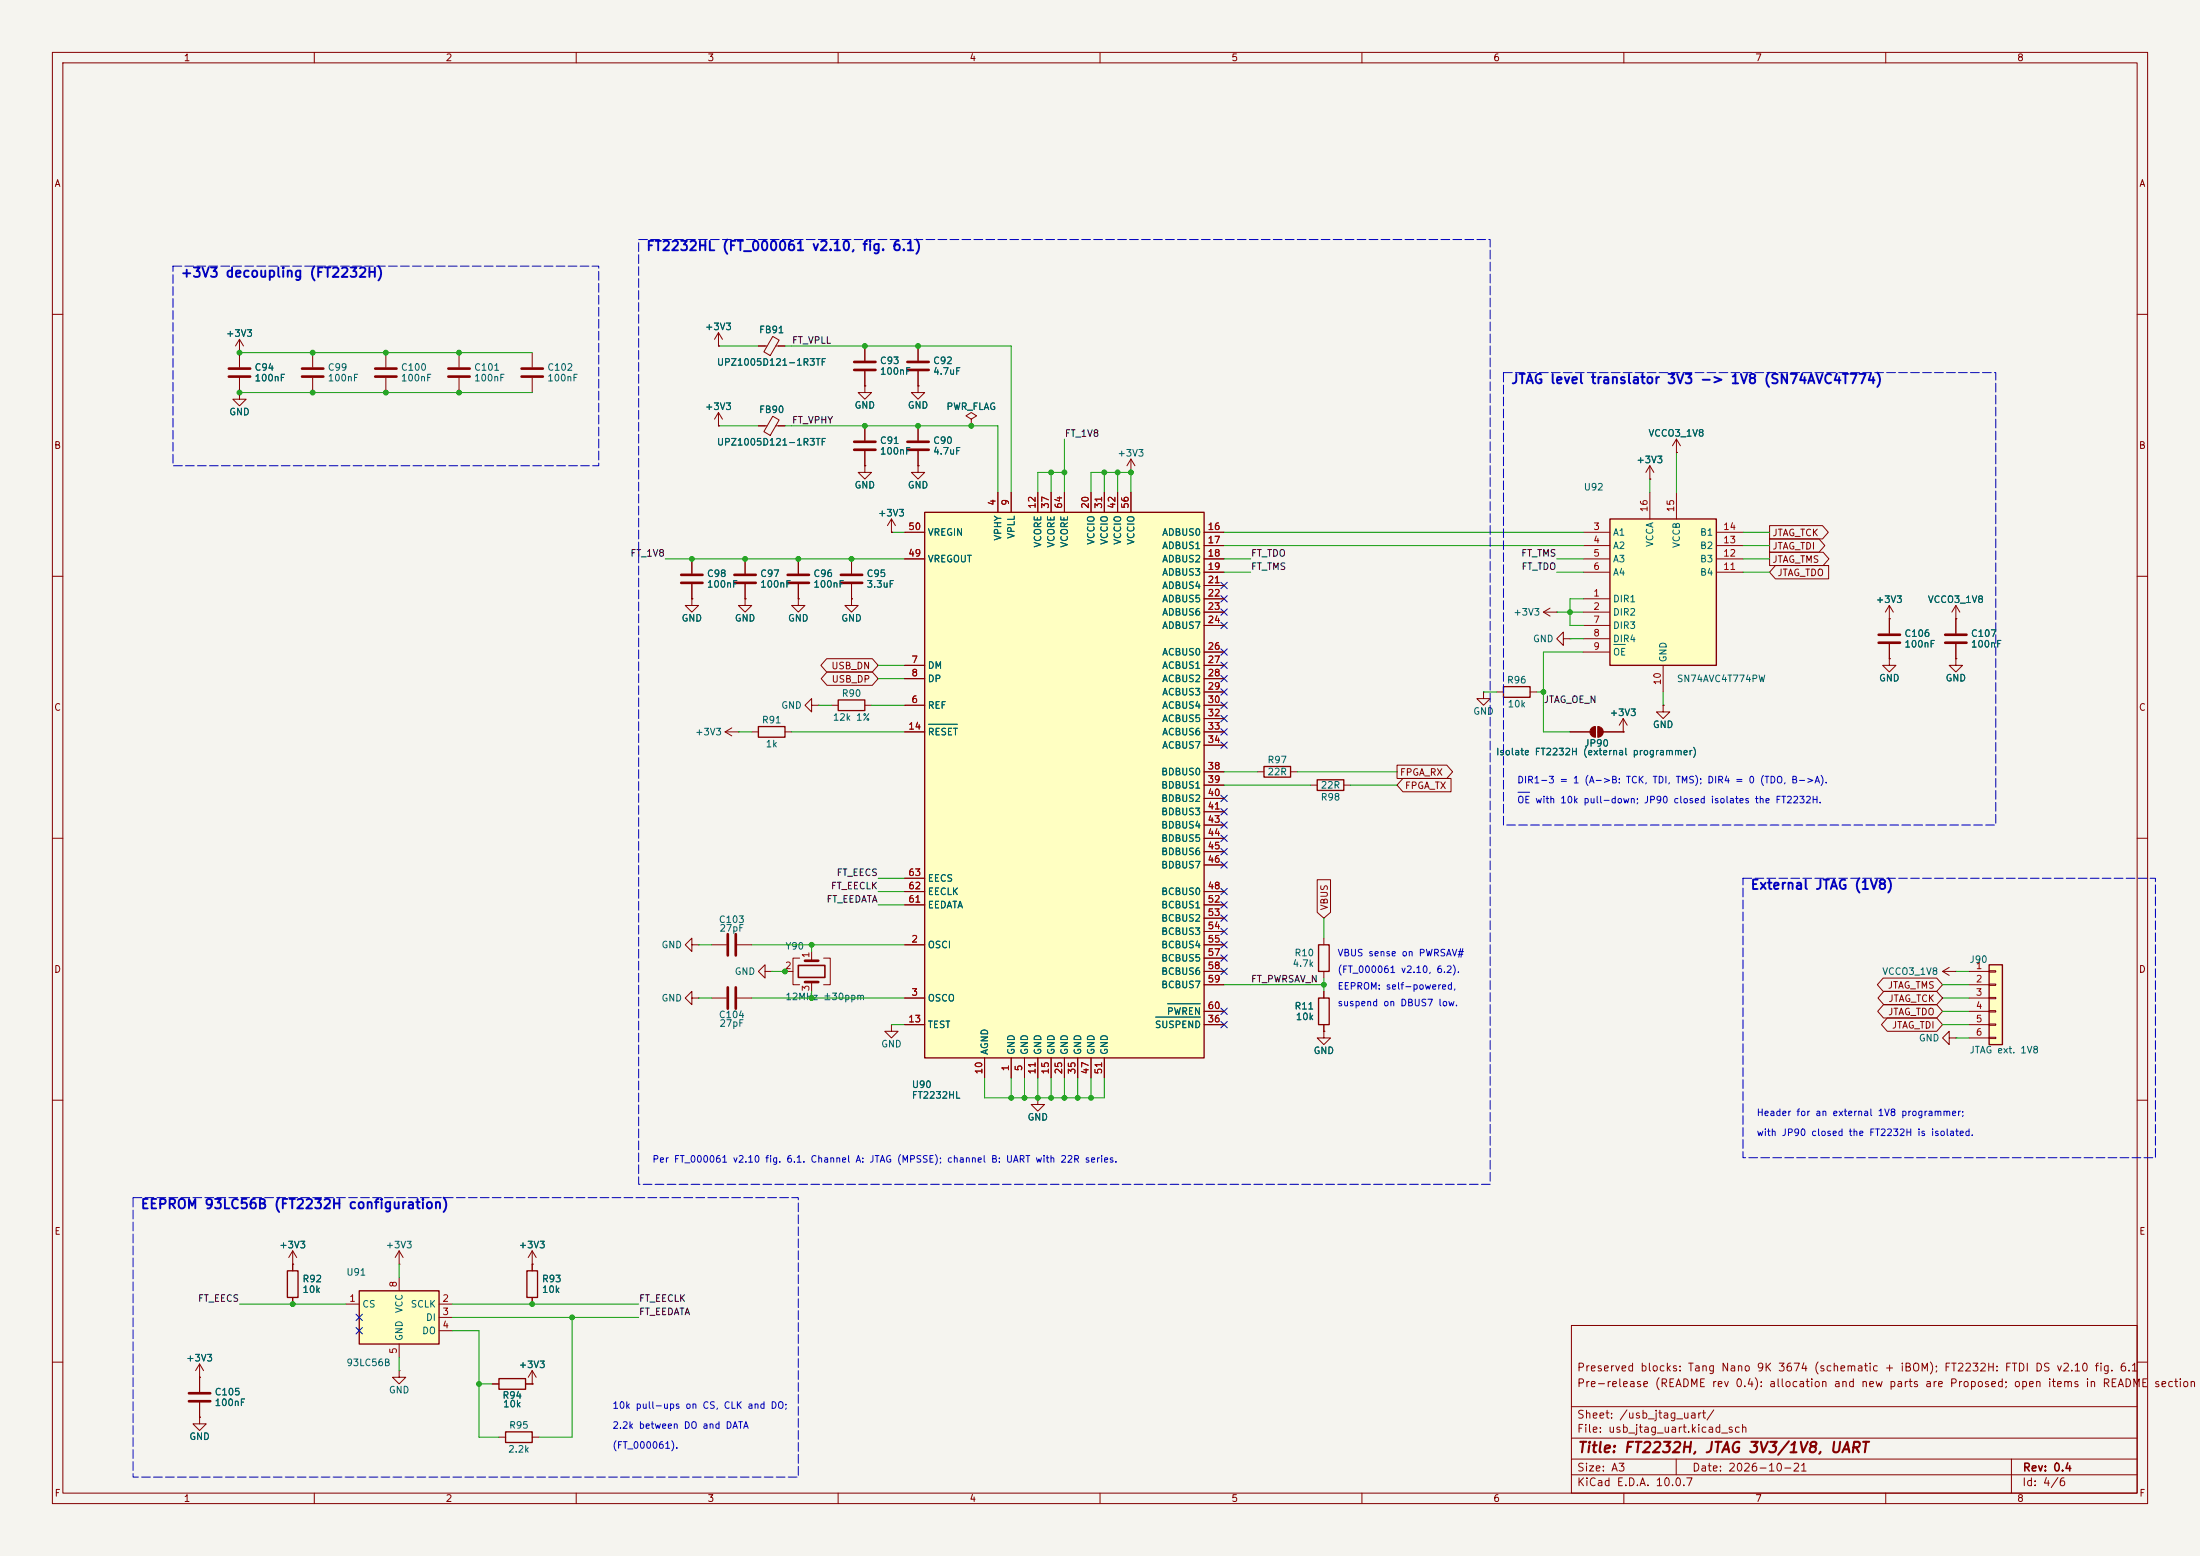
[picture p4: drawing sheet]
<svg xmlns="http://www.w3.org/2000/svg" width="420mm" height="297mm" viewBox="0 0 420 297" stroke-linecap="round" stroke-linejoin="round" font-family="sans-serif">
<path d="M0 0h420v297h-420z" fill="#f5f4ef" stroke="#f5f4ef" stroke-width=".19"/>
<g fill="none" stroke="#840000" stroke-width=".19">
<path d="M10 10h400v277h-400zM12 12h396v273h-396zM60 10v2M110 10v2M160 10v2M210 10v2M260 10v2M310 10v2M360 10v2M10 60h2M73.7 67.3v2.8M73.7 72.1v2.8"/>
<path d="M87.6 67.3v2.8M87.6 72.1v2.8M101.6 67.3v2.8M101.6 72.1v2.8M147.5 79.5l1.2 .7-1.7 2.9-1.2-.7zM165.1 73.7v1.2h1.3l-1.3 1.3-1.3-1.3h1.3M165.1 73.7h.1M165.1 66v2.8M165.1 70.9v2.8M408 60h2M144.8 81.3h1.6M148.1 81.3h1.8"/>
<path d="M165.1 81.3v2.8M165.1 86.1v2.8M175.3 88.9v1.3h1.2l-1.2 1.2-1.3-1.2h1.3M175.3 88.9h.1M175.3 81.3v2.8M175.3 86.1v2.8M10 110h2M132.1 114.3v1.3h1.2l-1.2 1.2-1.3-1.2h1.3M132.1 114.3h.1M132.1 106.7v2.8M132.1 111.5v2.8M142.2 114.3v1.3h1.3l-1.3 1.2-1.2-1.2h1.2"/>
<path d="M142.2 114.3h.1M142.2 106.7v2.8M142.2 111.5v2.8M152.4 114.3v1.3h1.3l-1.3 1.2-1.3-1.2h1.3M152.4 114.3h.1M152.4 106.7v2.8M152.4 111.5v2.8M162.6 114.3v1.3h1.2l-1.2 1.2-1.3-1.2h1.3M162.6 114.3h.1M162.6 106.7v2.8M162.6 111.5v2.8M408 110h2"/>
<path d="M154.9 134.6v-1.2l-1.2 1.2 1.2 1.3v-1.3h1.3M156.2 134.6h.1M158.7 134.6h1.3M165.1 134.6h1.3M285.7 132.1h1.3M292.1 132.1h1.3M10 160h2M408 160h2M252.7 179.1v1.2M252.7 196.9v1.2h1.3l-1.3 1.3-1.2-1.3h1.2M252.7 196.9h.1M252.7 185.4v1.3"/>
<path d="M252.7 189.2v1.3M252.7 195.6v1.3M10 210h2M198.1 209.6v1.2h1.3l-1.3 1.3-1.3-1.3h1.3M198.1 209.6h.1M408 210h2M55.9 238.8v3.8M55.9 238.8l-.8 1.2M55.9 238.8l.7 1.2M101.6 238.8v3.8M101.6 238.8l-.8 1.2M101.6 238.8l.8 1.2"/>
<path d="M55.9 241.3h.1M55.9 247.6v1.3M101.6 241.3h.1M101.6 247.6v1.3M300 253h108v32h-108zM10 260h2M38.1 262.9h.1M38.1 260.3v5.4M38.1 267.7v2.8M38.1 260.3l-.8 1.3M38.1 260.3l.8 1.3M76.2 261.6v1.3h1.3l-1.3 1.3-1.3-1.3h1.3"/>
<path d="M76.2 261.6h.1M94 264.2h1.2M95.2 274.3h1.3M100.3 264.2h1.3M101.6 264.2h.1M101.6 274.3h1.3M101.6 261.6v2.6M101.6 261.6l-.8 1.3M101.6 261.6l.8 1.3M300 278.5h108M300 274.5h108M300 268.5h108"/>
<path d="M320 278.5v3M384 278.5v6.5M408 260h2M60 285v2M110 285v2M160 285v2M210 285v2M260 285v2M300 281.5h108M310 285v2M360 285v2"/>
</g>
<g fill="none" stroke="#840000" stroke-width=".51">
<path d="M71.6 70.4h4.1M71.6 71.9h4.1M85.6 70.4h4.1M85.6 71.9h4.1M99.6 70.4h4M99.6 71.9h4M163.1 69.1h4M163.1 70.6h4M163.1 84.3h4M163.1 85.9h4M173.2 84.3h4.1M173.2 85.9h4.1"/>
<path d="M130 109.7h4.1M130 111.3h4.1M140.2 109.7h4.1M140.2 111.3h4.1M150.4 109.7h4M150.4 111.3h4M160.5 109.7h4.1M160.5 111.3h4.1M36.1 265.9h4M36.1 267.5h4"/>
</g>
<path d="M160 133.6h5.1v2h-5.1zM287 131.1h5.1v2h-5.1zM251.7 190.5h2v5.1h-2zM251.7 180.3h2v5.1h-2zM54.9 242.6h2v5h-2zM100.6 242.6h2v5h-2zM95.2 263.1h5.1v2.1h-5.1zM96.5 273.3h5.1v2h-5.1z" fill="none" stroke="#840000" stroke-width=".25"/>
<path d="M68.6 246.4h15.2v10.1h-15.2z" fill="#ffffc2"/>
<path d="M144.8 138.7h5.1v2h-5.1zM68.6 246.4h15.2v10.1h-15.2z" fill="none" stroke="#840000" stroke-width=".25"/>
<g fill="none" stroke="#840000" stroke-width=".19">
<path d="M137.2 66h.1M137.2 63.5l-.8 1.3M137.2 63.5l.7 1.3M137.2 63.5v2.5M137.2 78.7v2.6M137.2 78.7l-.8 1.3M137.2 78.7l.7 1.3M144.8 66h1.6M147.5 64.2l1.2 .7-1.7 3-1.2-.7zM148.1 66h1.8M175.3 73.7v1.2h1.2l-1.2 1.3-1.3-1.3h1.3M175.3 73.7h.1"/>
<path d="M175.3 66v2.8M175.3 70.9v2.8M137.2 81.3h.1M165.1 88.9v1.3h1.3l-1.3 1.2-1.3-1.2h1.3M165.1 88.9h.1M170.2 99.1l-.8 1.2M170.2 99.1l.7 1.2M170.2 99.1v2.5M185.4 80l1-.6-1-.7-1 .7 1 .6v1.3M185.4 81.3h.1M170.2 101.6h.1M360.7 118.1v2.8"/>
<path d="M373.4 118.1h.1M373.4 115.6l-.8 1.2M373.4 115.6l.7 1.2M373.4 115.6v5.3M143.5 139.7h1.3M149.9 139.7h1.2M317.5 134.6v1.3h1.3l-1.3 1.3-1.3-1.3h1.3M317.5 134.6h.1M360.7 125.7v1.3h1.2l-1.2 1.3-1.3-1.3h1.3M360.7 125.7h.1M360.7 122.9v2.8M373.4 125.7v1.3h1.2l-1.2 1.3-1.3-1.3h1.3"/>
<path d="M373.4 125.7h.1M373.4 122.9v2.8M132.1 190.5v-1.3l-1.3 1.3 1.3 1.3v-1.3h1.2M132.1 180.3v-1.2l-1.3 1.2 1.3 1.3v-1.3h1.2M133.3 190.5h.1M133.3 180.3h.1M170.2 195.6v1.3h1.2l-1.2 1.2-1.3-1.2h1.3M170.2 195.6h.1M370.8 185.4l1.3 .8M370.8 185.4h2.6M372.1 184.7l-1.3 .7M373.4 185.4h.1"/>
<path d="M76.2 238.8v2.5M76.2 238.8l-.8 1.2M76.2 238.8l.8 1.2M66 248.9h2.6M76.2 241.3h.1M76.2 243.8v2.6M76.2 256.5v2.6M83.8 248.9h2.6M83.8 251.5h2.6M83.8 254h2.6M38.1 270.5v1.3h1.3l-1.3 1.2-1.3-1.2h1.3M38.1 270.5h.1"/>
</g>
<path d="M173.2 69.1h4.1M173.2 70.6h4.1M358.6 121.2h4.1M358.6 122.7h4.1M371.3 121.2h4.1M371.3 122.7h4.1" fill="none" stroke="#840000" stroke-width=".51"/>
<path d="M379.7 184.2h2.6v15.2h-2.6z" fill="#ffffc2"/>
<path d="M251.5 148.8h5v2.1h-5zM379.7 184.2h2.6v15.2h-2.6z" fill="none" stroke="#840000" stroke-width=".25"/>
<g fill="none" stroke="#840000" stroke-width=".19">
<path d="M45.7 67.3h.1M45.7 74.9v1.3h1.3l-1.3 1.3-1.3-1.3h1.3M45.7 74.9h.1M45.7 64.8l-.7 1.2M45.7 64.8l.8 1.2M45.7 64.8v5.3M45.7 72.1v2.8M59.7 67.3v2.8M59.7 72.1v2.8M215.9 90.2h.1M215.9 87.6l-.8 1.3M215.9 87.6l.8 1.3"/>
<path d="M215.9 87.6v2.6M315 91.4h.1M315 88.9l-.8 1.3M315 88.9l.7 1.3M315 88.9v2.5M320 86.4h.1M320 83.8l-.7 1.3M320 83.8l.8 1.3M320 83.8v2.6M283.2 132.1v1.3h1.3l-1.3 1.2-1.3-1.2h1.3M283.2 132.1h.1M250.2 149.9h1.3"/>
<path d="M256.5 149.9h1.3M135.9 190.5h2.8M135.9 180.3h2.8M140.7 190.5h2.8M140.7 180.3h2.8M146 185.4v-1.2l-1.2 1.2 1.2 1.3v-1.3h1.3M147.3 185.4h.1M149.9 185.4h1.5M152.7 182.9h-1.3v5.1h1.3M154.9 181.6v1.8M154.9 187.5v1.7M157.2 182.9h1.3v5.1h-1.3"/>
<path d="M372.1 198.1v-1.2l-1.3 1.2 1.3 1.3v-1.3h1.3M373.4 198.1h.1M375.9 185.4h3.8M375.9 188h3.8M375.9 190.5h3.8M375.9 193h3.8M375.9 195.6h3.8M375.9 198.1h3.8M379.7 185.3h1.3v.2h-1.3zM379.7 187.8h1.3v.3h-1.3zM379.7 190.4h1.3v.2h-1.3zM379.7 192.9h1.3v.3h-1.3z"/>
<path d="M379.7 195.5h1.3v.2h-1.3zM379.7 198h1.3v.2h-1.3z"/>
</g>
<path d="M43.7 70.4h4.1M43.7 71.9h4.1M57.7 70.4h4M57.7 71.9h4M138.9 178.3v4.1M140.5 178.3v4.1M138.9 188.5v4M140.5 188.5v4M153.7 183.4h2.5M153.7 187.5h2.5" fill="none" stroke="#840000" stroke-width=".51"/>
<path d="M152.4 184.3h5.1v2.3h-5.1z" fill="none" stroke="#840000" stroke-width=".3"/>
<path d="M307.3 99.1h20.4v27.9h-20.4z" fill="#ffffc2"/>
<path d="M307.3 99.1h20.4v27.9h-20.4zM241.3 146.3h5.1v2h-5.1z" fill="none" stroke="#840000" stroke-width=".25"/>
<g fill="none" stroke="#840000" stroke-width=".19">
<path d="M315 94v5.1M320 94v5.1M302.3 114.3h5M302.3 116.8h5M302.3 101.6h5M302.3 104.1h5M302.3 106.7h5M302.3 109.2h5M302.3 119.4h5M327.7 101.6h5M327.7 104.1h5M327.7 106.7h5"/>
<path d="M327.7 109.2h5M360.7 118.1h.1M360.7 115.6l-.8 1.2M360.7 115.6l.7 1.2M360.7 115.6v2.5M138.4 139.7l1.3 .8M138.4 139.7h2.6M139.7 138.9l-1.3 .8M141 139.7h.1M302.3 121.9h5M302.3 124.5h5M317.5 127v5.1"/>
<path d="M240 147.3h1.3M246.4 147.3h1.2"/>
</g>
<path d="M308.1 123h2.2" fill="none" stroke="#006464" stroke-width=".19"/>
<path d="M176.5 97.8h53.4v104.1h-53.4z" fill="#ffffc2"/>
<path d="M176.5 97.8h53.4v104.1h-53.4z" fill="none" stroke="#840000" stroke-width=".25"/>
<g fill="none" stroke="#840000" stroke-width=".19">
<path d="M45.7 67.3h.1M45.7 74.9h.1M45.7 67.3v2.8M45.7 72.1v2.8M137.2 66h.1M144.8 66h1.2M148.6 66h1.3M165.1 73.7h.1M165.1 66v2.8M165.1 70.9v2.8M175.3 73.7h.1M175.3 66v2.8"/>
<path d="M175.3 70.9v2.8M137.2 81.3h.1M144.8 81.3h1.2M148.6 81.3h1.3M165.1 88.9h.1M165.1 81.3v2.8M165.1 86.1v2.8M175.3 88.9h.1M175.3 81.3v2.8M175.3 86.1v2.8M185.4 81.3h.1M190.5 94v3.8"/>
<path d="M193 94v3.8M198.1 94v3.8M200.7 94v3.8M203.2 94v3.8M208.3 94v3.8M210.8 94v3.8M213.4 94v3.8M215.9 94v3.8M315 91.4h.1M320 86.4h.1M132.1 114.3h.1M132.1 106.7v2.8"/>
<path d="M132.1 111.5v2.8M142.2 114.3h.1M142.2 106.7v2.8M142.2 111.5v2.8M152.4 114.3h.1M152.4 106.7v2.8M152.4 111.5v2.8M162.6 114.3h.1M162.6 106.7v2.8M162.6 111.5v2.8M170.2 101.6h.1M172.7 101.6h3.8"/>
<path d="M172.7 106.7h3.8M229.9 101.6h3.8M229.9 104.1h3.8M229.9 106.7h3.8M229.9 109.2h3.8M229.9 111.8h3.8M229.9 114.3h3.8M229.9 116.8h3.8M229.9 119.4h3.8M294.6 116.8h2.6M294.6 116.8l1.3 .8M295.9 116.1l-1.3 .7"/>
<path d="M297.2 116.8h.1M337.8 100.3h10.1l1.1 1.3-1.1 1.3h-10.1zM337.8 102.9h9.5l1.1 1.2-1.1 1.3h-9.5zM337.8 105.4h10.2l1.2 1.3-1.2 1.3h-10.2zM338.9 107.9h10.2v2.6h-10.2l-1.1-1.3zM360.7 118.1h.1M360.7 118.1v2.8M373.4 118.1h.1M373.4 118.1v2.8M157.8 125.7h8.7l1.1 1.3-1.1 1.3h-8.7l-1.1-1.3zM157.9 128.3h8.6l1.1 1.2-1.1 1.3h-8.6l-1.1-1.3zM172.7 134.6h3.8"/>
<path d="M172.7 127h3.8M172.7 129.5h3.8M172.7 139.7h3.8M229.9 134.6h3.8M229.9 127h3.8M229.9 129.5h3.8M229.9 139.7h3.8M229.9 124.5h3.8M229.9 132.1h3.8M229.9 137.2h3.8M298.4 121.9v-1.2l-1.2 1.2 1.2 1.3v-1.3h1.3M299.7 121.9h.1"/>
<path d="M299.7 139.7h3.8M304.5 138.7v2M305.1 138.7v2M306.1 139.7h3.8M309.9 139.7h.1M309.9 137.2l-.8 1.2M309.9 137.2l.7 1.2M309.9 137.2v2.5M317.5 134.6h.1M360.7 125.7h.1M360.7 122.9v2.8M373.4 125.7h.1"/>
<path d="M373.4 122.9v2.8M229.9 142.2h3.8M229.9 147.3h3.8M229.9 149.9h3.8M229.9 152.4h3.8M229.9 154.9h3.8M229.9 157.5h3.8M266.7 146h9.5l1.1 1.3-1.1 1.3h-9.5zM267.8 148.6h9.2v2.5h-9.2l-1.1-1.2zM172.7 170.2h3.8M172.7 172.7h3.8M172.7 167.6h3.8"/>
<path d="M229.9 160h3.8M229.9 162.6h3.8M229.9 165.1h3.8M229.9 170.2h3.8M229.9 172.7h3.8M229.9 175.3h3.8M229.9 177.8h3.8M251.5 167.9h2.5v6.2l-1.3 1.2-1.2-1.2zM172.7 180.3h3.8M172.7 190.5h3.8M172.7 195.6h3.8M229.9 180.3h3.8"/>
<path d="M229.9 195.6h3.8M229.9 182.9h3.8M229.9 185.4h3.8M229.9 188h3.8M229.9 193h3.8M252.7 196.9h.1M252.7 189.2v1.3M252.7 195.6v1.3M359.5 186.7h10.2l1.1 1.3-1.1 1.2h-10.2l-1.1-1.2zM359.6 191.8h10.1l1.1 1.2-1.1 1.3h-10.1l-1.1-1.3zM359.6 189.2h10.1l1.1 1.3-1.1 1.3h-10.1l-1.1-1.3zM360.3 194.3h9.4l1.1 1.3-1.1 1.3h-9.4l-1.1-1.3z"/>
<path d="M188 201.9v3.8M193 201.9v3.8M195.6 201.9v3.8M198.1 209.6h.1M198.1 201.9v3.8M200.7 201.9v3.8M203.2 201.9v3.8M205.7 201.9v3.8M208.3 201.9v3.8M210.8 201.9v3.8M55.9 241.3h.1M55.9 241.3v1.3"/>
<path d="M55.9 247.6v1.3M101.6 241.3h.1M101.6 241.3v1.3M101.6 247.6v1.3M38.1 270.5h.1M38.1 262.9h.1M38.1 262.9v2.8M38.1 267.7v2.8M94 264.2h1.2M100.3 264.2h1.3M101.6 264.2h.1"/>
</g>
<path d="M177.3 138.3h5.5M220.6 194.1h8.5M222.9 191.6h6.2" fill="none" stroke="#006464" stroke-width=".19"/>
<g fill="#840000" stroke="#840000" stroke-width=".19">
<path d="M303.8 139l.7-.3v2a1.02 1.02 0 0 1-.9-.6 1.02 1.02 0 0 1 .2-1.1z"/>
<path d="M305.1 138.7a1.02 1.02 0 0 1 1 1 1.02 1.02 0 0 1-1 1z"/>
</g>
<g fill="none" stroke="#009600" stroke-width=".19">
<path d="M45.7 74.9h55.9M45.7 67.3h55.9M137.2 66h7.6M149.9 66h43.1v28M137.2 81.3h7.6M149.9 81.3h40.6v12.7M200.7 90.2v3.8M203.2 83.8v10.2M203.2 90.2h-5.1v3.8M208.3 94v-3.8h7.6v3.8M210.8 90.2v3.8M213.4 90.2v3.8"/>
<path d="M315 91.4v2.6M320 86.4v7.6M127 106.7h45.7M170.2 101.6h2.5M233.7 109.2h5.1M233.7 104.1h68.6M233.7 106.7h5.1M233.7 101.6h68.6M297.2 109.2h5.1M297.2 106.7h5.1M297.2 116.8h5.1M302.3 114.3h-2.6v5.1h2.6"/>
<path d="M332.7 109.2h5.1M332.7 104.1h5.1M332.7 106.7h5.1M332.7 101.6h5.1M141 139.7h2.5M151.1 139.7h21.6M156.2 134.6h2.5M166.4 134.6h6.3M167.6 127h5.1M167.6 129.5h5.1M283.2 132.1h2.5M293.4 132.1h1.2"/>
<path d="M299.7 121.9h2.6M302.3 124.5h-7.7v15.2h5.1M317.5 132.1v2.5M233.7 149.9h16.5M233.7 147.3h6.3M247.6 147.3h19.1M257.8 149.9h8.9M167.6 167.6h5.1M167.6 170.2h5.1M167.6 172.7h5.1M252.7 175.3v3.8M133.3 190.5h2.6"/>
<path d="M133.3 180.3h2.6M143.5 190.5h29.2M143.5 180.3h29.2M147.3 185.4h2.6M154.9 180.3v1.3M154.9 189.2v1.3M170.2 195.6h2.5M233.7 188h19M252.7 186.7v2.5M370.8 193h5.1M370.8 195.6h5.1M370.8 188h5.1"/>
<path d="M370.8 190.5h5.1M373.4 198.1h2.5M373.4 185.4h2.5M188 205.7v3.9h22.8v-3.9M193 205.7v3.9M195.6 205.7v3.9M198.1 205.7v3.9M200.7 205.7v3.9M203.2 205.7v3.9M205.7 205.7v3.9M208.3 205.7v3.9M45.7 248.9h20.3"/>
<path d="M76.2 241.3v2.5M76.2 259.1v2.5M86.4 254h5v20.3h3.8M86.4 251.5h35.5M86.4 248.9h35.5M109.2 251.5v22.8h-6.3M91.4 264.2h2.6"/>
</g>
<g fill="none" stroke="#000084" stroke-width=".19">
<path d="M233.1 111.2l1.2 1.2M233.1 113.7l1.2 1.2M233.1 116.2l1.2 1.2M233.1 118.8l1.2 1.2M234.3 111.2l-1.2 1.2M234.3 113.7l-1.2 1.2M234.3 116.2l-1.2 1.2M234.3 118.8l-1.2 1.2M233.1 139.1l1.2 1.2M233.1 123.9l1.2 1.2M233.1 136.6l1.2 1.2M233.1 126.4l1.2 1.2"/>
<path d="M233.1 128.9l1.2 1.2M233.1 134l1.2 1.2M233.1 131.5l1.2 1.2M234.3 139.1l-1.2 1.2M234.3 123.9l-1.2 1.2M234.3 136.6l-1.2 1.2M234.3 126.4l-1.2 1.2M234.3 128.9l-1.2 1.2M234.3 134l-1.2 1.2M234.3 131.5l-1.2 1.2M233.1 159.4l1.2 1.2M233.1 156.9l1.2 1.2"/>
<path d="M233.1 154.3l1.2 1.2M233.1 151.8l1.2 1.2M233.1 141.6l1.2 1.2M234.3 159.4l-1.2 1.2M234.3 156.9l-1.2 1.2M234.3 154.3l-1.2 1.2M234.3 151.8l-1.2 1.2M234.3 141.6l-1.2 1.2M233.1 164.5l1.2 1.2M233.1 174.7l1.2 1.2M233.1 177.2l1.2 1.2M233.1 179.7l1.2 1.2"/>
<path d="M233.1 172.1l1.2 1.2M233.1 169.6l1.2 1.2M233.1 162l1.2 1.2M234.3 164.5l-1.2 1.2M234.3 174.7l-1.2 1.2M234.3 177.2l-1.2 1.2M234.3 179.7l-1.2 1.2M234.3 172.1l-1.2 1.2M234.3 169.6l-1.2 1.2M234.3 162l-1.2 1.2M233.1 195l1.2 1.2M233.1 192.4l1.2 1.2"/>
<path d="M233.1 184.8l1.2 1.2M233.1 182.3l1.2 1.2M234.3 195l-1.2 1.2M234.3 192.4l-1.2 1.2M234.3 184.8l-1.2 1.2M234.3 182.3l-1.2 1.2M68 250.9l1.2 1.2M68 253.4l1.2 1.2M69.2 250.9l-1.2 1.2M69.2 253.4l-1.2 1.2"/>
</g>
<path d="M289.8 151.2h2.2" fill="none" stroke="#0000c2" stroke-width=".19"/>
<path d="M33 50.8h81.3v38.1h-81.3zM121.9 45.7h162.6v180.4h-162.6zM287 71.1h94v86.4h-94zM332.7 167.6h78.8v53.4h-78.8zM25.4 228.6h127v53.3h-127z" fill="none" stroke="#0000c2" stroke-width=".19" stroke-dasharray="1.7 .6"/>
<g fill="#009600" stroke="#009600" stroke-width=".19">
<circle cx="154.9" cy="180.3" r=".46"/>
<circle cx="154.9" cy="190.5" r=".46"/>
<circle cx="193" cy="209.6" r=".46"/>
<circle cx="149.9" cy="185.4" r=".46"/>
<circle cx="215.9" cy="90.2" r=".46"/>
<circle cx="203.2" cy="90.2" r=".46"/>
<circle cx="210.8" cy="90.2" r=".46"/>
<circle cx="213.4" cy="90.2" r=".46"/>
<circle cx="200.7" cy="90.2" r=".46"/>
<circle cx="152.4" cy="106.7" r=".46"/>
<circle cx="132.1" cy="106.7" r=".46"/>
<circle cx="142.2" cy="106.7" r=".46"/>
<circle cx="162.6" cy="106.7" r=".46"/>
<circle cx="175.3" cy="66" r=".46"/>
<circle cx="165.1" cy="66" r=".46"/>
<circle cx="185.4" cy="81.3" r=".46"/>
<circle cx="165.1" cy="81.3" r=".46"/>
<circle cx="175.3" cy="81.3" r=".46"/>
<circle cx="55.9" cy="248.9" r=".46"/>
<circle cx="59.7" cy="67.3" r=".46"/>
<circle cx="73.7" cy="67.3" r=".46"/>
<circle cx="87.6" cy="67.3" r=".46"/>
<circle cx="87.6" cy="74.9" r=".46"/>
<circle cx="45.7" cy="74.9" r=".46"/>
<circle cx="59.7" cy="74.9" r=".46"/>
<circle cx="73.7" cy="74.9" r=".46"/>
<circle cx="45.7" cy="67.3" r=".46"/>
<circle cx="101.6" cy="248.9" r=".46"/>
<circle cx="109.2" cy="251.5" r=".46"/>
<circle cx="91.4" cy="264.2" r=".46"/>
<circle cx="299.7" cy="116.8" r=".46"/>
<circle cx="200.7" cy="209.6" r=".46"/>
<circle cx="203.2" cy="209.6" r=".46"/>
<circle cx="208.3" cy="209.6" r=".46"/>
<circle cx="195.6" cy="209.6" r=".46"/>
<circle cx="198.1" cy="209.6" r=".46"/>
<circle cx="205.7" cy="209.6" r=".46"/>
<circle cx="252.7" cy="188" r=".46"/>
<circle cx="294.6" cy="132.1" r=".46"/>
</g>
<text font-size="2" fill="#840000" x="301" y="277.8">Title: FT2232H, JTAG 3V3/1V8, UART</text>
<g font-size="1.8" fill="#0000c2">
<text x="34.3" y="53.4">+3V3 decoupling (FT2232H)</text>
<text x="123.2" y="48.3">FT2232HL (FT_000061 v2.10, fig. 6.1)</text>
<text x="288.3" y="73.7">JTAG level translator 3V3 -&gt; 1V8 (SN74AVC4T774)</text>
<text x="334.1" y="170.2">External JTAG (1V8)</text>
<text x="26.7" y="231.2">EEPROM 93LC56B (FT2232H configuration)</text>
</g>
<g font-size="1.5" fill="#840000">
<text x="300.9" y="262.1">Preserved blocks: Tang Nano 9K 3674 (schematic + iBOM); FT2232H: FTDI DS v2.10 fig. 6.1</text>
<text x="300.9" y="265.1">Pre-release (README rev 0.4): allocation and new parts are Proposed; open items in README</text>
<text x="411.1" y="265.1">section</text>
<text x="300.9" y="273.8">File: usb_jtag_uart.kicad_sch</text>
<text x="300.9" y="271.1">Sheet: /usb_jtag_uart/</text>
<text x="300.9" y="281.2">Size: A3</text>
<text x="322.9" y="281.2">Date: 2026-10-21</text>
<text x="386" y="281.2">Rev: 0.4</text>
<text x="300.9" y="284">KiCad E.D.A. 10.0.7</text>
<text x="385.9" y="284">Id: 4/6</text>
</g>
<g font-size="1.3" fill="#840000">
<text x="35" y="12">1</text>
<text x="85" y="12">2</text>
<text x="135" y="12">3</text>
<text x="185" y="12">4</text>
<text x="235" y="12">5</text>
<text x="285" y="12">6</text>
<text x="335" y="12">7</text>
<text x="385" y="12">8</text>
<text x="10.3" y="36">A</text>
<text x="408.3" y="36">A</text>
<text x="10.2" y="86">B</text>
<text x="408.2" y="86">B</text>
<text x="338.3" y="102.7">JTAG_TCK</text>
<text x="338.3" y="105.2">JTAG_TDI</text>
<text x="338.3" y="107.7">JTAG_TMS</text>
<text x="339.2" y="110.3">JTAG_TDO</text>
<text x="158.6" y="128.1">USB_DN</text>
<text x="158.7" y="130.6">USB_DP</text>
<text x="10.2" y="136">C</text>
<text x="408.2" y="136">C</text>
<text x="267.1" y="148.4">FPGA_RX</text>
<text x="268.1" y="150.9">FPGA_TX</text>
<text x="253.8" y="173.9" transform="rotate(-90 253.8 173.9)">VBUS</text>
<text x="10.2" y="186">D</text>
<text x="408.2" y="186">D</text>
<text x="360.3" y="189">JTAG_TMS</text>
<text x="360.4" y="191.6">JTAG_TCK</text>
<text x="360.4" y="194.1">JTAG_TDO</text>
<text x="361.1" y="196.6">JTAG_TDI</text>
<text x="10.3" y="236">E</text>
<text x="408.3" y="236">E</text>
<text x="10.3" y="286">F</text>
<text x="35" y="287">1</text>
<text x="85" y="287">2</text>
<text x="135" y="287">3</text>
<text x="185" y="287">4</text>
<text x="235" y="287">5</text>
<text x="285" y="287">6</text>
<text x="335" y="287">7</text>
<text x="385" y="287">8</text>
<text x="408.3" y="286">F</text>
</g>
<g font-size="1.3" fill="#006464">
<text x="43.1" y="64.6">+3V3</text>
<text x="134.5" y="63.3">+3V3</text>
<text x="144.8" y="63.9">FB91</text>
<text x="48.5" y="71.1">C94</text>
<text x="62.5" y="71.1">C99</text>
<text x="76.4" y="71.1">C100</text>
<text x="90.4" y="71.1">C101</text>
<text x="104.4" y="71.1">C102</text>
<text x="136.8" y="70.1">UPZ1005D121-1R3TF</text>
<text x="167.9" y="69.8">C93</text>
<text x="167.9" y="71.8">100nF</text>
<text x="178" y="69.8">C92</text>
<text x="178" y="71.8">4.7uF</text>
<text x="48.5" y="73.1">100nF</text>
<text x="62.5" y="73.1">100nF</text>
<text x="76.4" y="73.1">100nF</text>
<text x="90.4" y="73.1">100nF</text>
<text x="104.4" y="73.1">100nF</text>
<text x="43.7" y="79.6">GND</text>
<text x="134.5" y="78.6">+3V3</text>
<text x="144.8" y="79.1">FB90</text>
<text x="163" y="78.3">GND</text>
<text x="173.2" y="78.3">GND</text>
<text x="180.6" y="78.6">PWR_FLAG</text>
<text x="314.6" y="83.6">VCCO3_1V8</text>
<text x="136.8" y="85.3">UPZ1005D121-1R3TF</text>
<text x="167.9" y="85">C91</text>
<text x="167.9" y="87.1">100nF</text>
<text x="178" y="85">C90</text>
<text x="178" y="87.1">4.7uF</text>
<text x="213.2" y="87.5">+3V3</text>
<text x="312.3" y="88.7">+3V3</text>
<text x="163" y="93.5">GND</text>
<text x="173.2" y="93.5">GND</text>
<text x="302.2" y="93.9">U92</text>
<text x="167.5" y="98.9">+3V3</text>
<text x="177" y="107.6">VREGOUT</text>
<text x="177" y="102.6">VREGIN</text>
<text x="191.5" y="103.3" transform="rotate(-90 191.5 103.3)">VPHY</text>
<text x="194" y="102.9" transform="rotate(-90 194 102.9)">VPLL</text>
<text x="199.1" y="104.6" transform="rotate(-90 199.1 104.6)">VCORE</text>
<text x="201.6" y="104.6" transform="rotate(-90 201.6 104.6)">VCORE</text>
<text x="204.2" y="104.6" transform="rotate(-90 204.2 104.6)">VCORE</text>
<text x="209.2" y="104.1" transform="rotate(-90 209.2 104.1)">VCCIO</text>
<text x="211.8" y="104.1" transform="rotate(-90 211.8 104.1)">VCCIO</text>
<text x="214.3" y="104.1" transform="rotate(-90 214.3 104.1)">VCCIO</text>
<text x="216.9" y="104.1" transform="rotate(-90 216.9 104.1)">VCCIO</text>
<text x="221.8" y="102.6">ADBUS0</text>
<text x="221.8" y="105.1">ADBUS1</text>
<text x="221.8" y="107.6">ADBUS2</text>
<text x="307.8" y="102.6">A1</text>
<text x="307.8" y="105.1">A2</text>
<text x="307.8" y="107.6">A3</text>
<text x="315.9" y="104.5" transform="rotate(-90 315.9 104.5)">VCCA</text>
<text x="321" y="104.7" transform="rotate(-90 321 104.7)">VCCB</text>
<text x="324.4" y="107.6">B3</text>
<text x="324.4" y="105.1">B2</text>
<text x="324.4" y="102.6">B1</text>
<text x="134.9" y="110.4">C98</text>
<text x="134.9" y="112.5">100nF</text>
<text x="145" y="110.4">C97</text>
<text x="145" y="112.5">100nF</text>
<text x="155.2" y="110.4">C96</text>
<text x="155.2" y="112.5">100nF</text>
<text x="165.3" y="110.4">C95</text>
<text x="165.3" y="112.5">3.3uF</text>
<text x="221.8" y="110.2">ADBUS3</text>
<text x="221.8" y="112.7">ADBUS4</text>
<text x="307.8" y="110.2">A4</text>
<text x="324.4" y="110.2">B4</text>
<text x="130" y="118.9">GND</text>
<text x="140.2" y="118.9">GND</text>
<text x="150.3" y="118.9">GND</text>
<text x="160.5" y="118.9">GND</text>
<text x="221.8" y="115.3">ADBUS5</text>
<text x="221.8" y="117.8">ADBUS6</text>
<text x="288.8" y="117.8">+3V3</text>
<text x="307.8" y="115.3">DIR1</text>
<text x="307.8" y="117.8">DIR2</text>
<text x="358" y="115.4">+3V3</text>
<text x="367.9" y="115.4">VCCO3_1V8</text>
<text x="221.8" y="120.3">ADBUS7</text>
<text x="221.8" y="125.4">ACBUS0</text>
<text x="292.6" y="122.9">GND</text>
<text x="307.8" y="120.3">DIR3</text>
<text x="307.8" y="122.9">DIR4</text>
<text x="307.8" y="125.4">OE</text>
<text x="363.5" y="121.9">C106</text>
<text x="363.5" y="123.9">100nF</text>
<text x="376.2" y="121.9">C107</text>
<text x="376.2" y="123.9">100nF</text>
<text x="177" y="128">DM</text>
<text x="177" y="130.5">DP</text>
<text x="221.8" y="128">ACBUS1</text>
<text x="221.8" y="130.5">ACBUS2</text>
<text x="287.6" y="130.8">R96</text>
<text x="318.5" y="126.5" transform="rotate(-90 318.5 126.5)">GND</text>
<text x="320" y="130.5">SN74AVC4T774PW</text>
<text x="358.6" y="130.4">GND</text>
<text x="371.3" y="130.4">GND</text>
<text x="149" y="135.6">GND</text>
<text x="158.9" y="137.9">12k 1%</text>
<text x="160.6" y="133.3">R90</text>
<text x="177" y="135.6">REF</text>
<text x="221.8" y="133">ACBUS3</text>
<text x="221.8" y="135.6">ACBUS4</text>
<text x="281.1" y="136.7">GND</text>
<text x="287.7" y="135.3">10k</text>
<text x="307.2" y="137">+3V3</text>
<text x="132.6" y="140.7">+3V3</text>
<text x="145.3" y="138.4">R91</text>
<text x="146.1" y="142.9">1k</text>
<text x="177" y="140.7">RESET</text>
<text x="221.8" y="138.1">ACBUS5</text>
<text x="221.8" y="140.7">ACBUS6</text>
<text x="221.8" y="143.2">ACBUS7</text>
<text x="302.3" y="142.8">JP90</text>
<text x="315.4" y="139.3">GND</text>
<text x="221.6" y="148.3">BDBUS0</text>
<text x="241.9" y="146">R97</text>
<text x="241.9" y="148.3">22R</text>
<text x="285.5" y="144.5">Isolate FT2232H (external programmer)</text>
<text x="221.6" y="150.8">BDBUS1</text>
<text x="221.6" y="153.4">BDBUS2</text>
<text x="221.6" y="155.9">BDBUS3</text>
<text x="252" y="153.1">R98</text>
<text x="252" y="150.8">22R</text>
<text x="221.6" y="158.4">BDBUS4</text>
<text x="221.6" y="161">BDBUS5</text>
<text x="221.6" y="163.5">BDBUS6</text>
<text x="221.6" y="166.1">BDBUS7</text>
<text x="177" y="173.7">EEDATA</text>
<text x="177" y="171.1">EECLK</text>
<text x="177" y="168.6">EECS</text>
<text x="221.6" y="171.1">BCBUS0</text>
<text x="221.6" y="173.7">BCBUS1</text>
<text x="137.1" y="176.5">C103</text>
<text x="137.2" y="178.1">27pF</text>
<text x="221.6" y="176.2">BCBUS2</text>
<text x="221.6" y="178.8">BCBUS3</text>
<text x="126.2" y="181.3">GND</text>
<text x="149.8" y="181.6">Y90</text>
<text x="177" y="181.3">OSCI</text>
<text x="221.6" y="181.3">BCBUS4</text>
<text x="221.6" y="183.8">BCBUS5</text>
<text x="246.7" y="184.9">4.7k</text>
<text x="247" y="182.8">R10</text>
<text x="375.9" y="184.1">J90</text>
<text x="126.2" y="191.5">GND</text>
<text x="140.2" y="186.4">GND</text>
<text x="149.8" y="191.2">12MHz ±30ppm</text>
<text x="177" y="191.5">OSCO</text>
<text x="221.6" y="186.4">BCBUS6</text>
<text x="221.6" y="188.9">BCBUS7</text>
<text x="359.2" y="186.4">VCCO3_1V8</text>
<text x="137.1" y="194.6">C104</text>
<text x="137.2" y="196.3">27pF</text>
<text x="177" y="196.5">TEST</text>
<text x="220.4" y="196.5">SUSPEND</text>
<text x="222.7" y="194">PWREN</text>
<text x="247" y="193">R11</text>
<text x="247.3" y="195">10k</text>
<text x="168.1" y="200.2">GND</text>
<text x="188.9" y="201.4" transform="rotate(-90 188.9 201.4)">AGND</text>
<text x="194" y="201.4" transform="rotate(-90 194 201.4)">GND</text>
<text x="196.5" y="201.4" transform="rotate(-90 196.5 201.4)">GND</text>
<text x="199.1" y="201.4" transform="rotate(-90 199.1 201.4)">GND</text>
<text x="201.6" y="201.4" transform="rotate(-90 201.6 201.4)">GND</text>
<text x="204.2" y="201.4" transform="rotate(-90 204.2 201.4)">GND</text>
<text x="206.7" y="201.4" transform="rotate(-90 206.7 201.4)">GND</text>
<text x="209.2" y="201.4" transform="rotate(-90 209.2 201.4)">GND</text>
<text x="211.8" y="201.4" transform="rotate(-90 211.8 201.4)">GND</text>
<text x="250.7" y="201.5">GND</text>
<text x="366.2" y="199.1">GND</text>
<text x="375.9" y="201.4">JTAG ext. 1V8</text>
<text x="174" y="208">U90</text>
<text x="174" y="210">FT2232HL</text>
<text x="196.1" y="214.2">GND</text>
<text x="53.2" y="238.6">+3V3</text>
<text x="73.5" y="238.6">+3V3</text>
<text x="98.9" y="238.6">+3V3</text>
<text x="57.6" y="245.1">R92</text>
<text x="66" y="243.8">U91</text>
<text x="103.4" y="245.1">R93</text>
<text x="57.6" y="247.1">10k</text>
<text x="69.1" y="249.9">CS</text>
<text x="77.2" y="250.7" transform="rotate(-90 77.2 250.7)">VCC</text>
<text x="78.3" y="249.9">SCLK</text>
<text x="103.4" y="247.1">10k</text>
<text x="77.2" y="256.1" transform="rotate(-90 77.2 256.1)">GND</text>
<text x="80.5" y="255">DO</text>
<text x="81.2" y="252.4">DI</text>
<text x="35.4" y="260.2">+3V3</text>
<text x="66" y="261.1">93LC56B</text>
<text x="98.9" y="261.4">+3V3</text>
<text x="40.9" y="266.6">C105</text>
<text x="40.9" y="268.7">100nF</text>
<text x="74.1" y="266.3">GND</text>
<text x="95.8" y="267.3">R94</text>
<text x="95.9" y="268.9">10k</text>
<text x="36" y="275.2">GND</text>
<text x="97.1" y="273">R95</text>
<text x="96.9" y="277.6">2.2k</text>
</g>
<g font-size="1.3" fill="#0f0f0f">
<text x="151.1" y="65.9">FT_VPLL</text>
<text x="151.1" y="81.2">FT_VPHY</text>
<text x="203.2" y="83.7">FT_1V8</text>
<text x="120.2" y="106.6">FT_1V8</text>
<text x="238.7" y="106.6">FT_TDO</text>
<text x="290.3" y="106.6">FT_TMS</text>
<text x="238.7" y="109.1">FT_TMS</text>
<text x="290.4" y="109.1">FT_TDO</text>
<text x="294.6" y="134.5">JTAG_OE_N</text>
<text x="159.6" y="167.5">FT_EECS</text>
<text x="157.7" y="172.6">FT_EEDATA</text>
<text x="158.5" y="170.1">FT_EECLK</text>
<text x="238.7" y="187.8">FT_PWRSAV_N</text>
<text x="37.7" y="248.8">FT_EECS</text>
<text x="121.9" y="248.8">FT_EECLK</text>
<text x="121.9" y="251.3">FT_EEDATA</text>
</g>
<g font-size="1.3" fill="#a90000">
<text x="173.3" y="101.5">50</text>
<text x="190.4" y="96.6" transform="rotate(-90 190.4 96.6)">4</text>
<text x="192.9" y="96.6" transform="rotate(-90 192.9 96.6)">9</text>
<text x="198" y="97.2" transform="rotate(-90 198 97.2)">12</text>
<text x="200.5" y="97.2" transform="rotate(-90 200.5 97.2)">37</text>
<text x="203.1" y="97.2" transform="rotate(-90 203.1 97.2)">64</text>
<text x="208.1" y="97.2" transform="rotate(-90 208.1 97.2)">20</text>
<text x="210.7" y="97.2" transform="rotate(-90 210.7 97.2)">31</text>
<text x="213.2" y="97.2" transform="rotate(-90 213.2 97.2)">42</text>
<text x="215.8" y="97.2" transform="rotate(-90 215.8 97.2)">56</text>
<text x="230.4" y="101.5">16</text>
<text x="304.1" y="101.5">3</text>
<text x="314.8" y="97.9" transform="rotate(-90 314.8 97.9)">16</text>
<text x="319.9" y="97.9" transform="rotate(-90 319.9 97.9)">15</text>
<text x="328.9" y="101.5">14</text>
<text x="173.3" y="106.5">49</text>
<text x="230.4" y="104">17</text>
<text x="230.4" y="106.5">18</text>
<text x="304.1" y="104">4</text>
<text x="304.1" y="106.5">5</text>
<text x="328.9" y="106.5">12</text>
<text x="328.9" y="104">13</text>
<text x="230.4" y="109.1">19</text>
<text x="230.4" y="111.6">21</text>
<text x="304.1" y="109.1">6</text>
<text x="328.9" y="109.1">11</text>
<text x="230.4" y="114.2">22</text>
<text x="230.4" y="116.7">23</text>
<text x="230.4" y="119.2">24</text>
<text x="304.1" y="114.2">1</text>
<text x="304.1" y="116.7">2</text>
<text x="304.1" y="119.2">7</text>
<text x="230.4" y="124.3">26</text>
<text x="304.1" y="121.8">8</text>
<text x="304.1" y="124.3">9</text>
<text x="173.9" y="126.9">7</text>
<text x="173.9" y="129.4">8</text>
<text x="230.4" y="126.9">27</text>
<text x="230.4" y="129.4">28</text>
<text x="230.4" y="131.9">29</text>
<text x="317.4" y="130.9" transform="rotate(-90 317.4 130.9)">10</text>
<text x="173.9" y="134.5">6</text>
<text x="230.4" y="134.5">30</text>
<text x="230.4" y="137">32</text>
<text x="173.3" y="139.6">14</text>
<text x="230.4" y="139.6">33</text>
<text x="230.4" y="142.1">34</text>
<text x="230.4" y="147.2">38</text>
<text x="230.4" y="149.7">39</text>
<text x="230.4" y="152.3">40</text>
<text x="230.4" y="154.8">41</text>
<text x="230.4" y="157.3">43</text>
<text x="230.4" y="159.9">44</text>
<text x="173.3" y="167.5">63</text>
<text x="230.4" y="162.4">45</text>
<text x="230.4" y="165">46</text>
<text x="173.3" y="172.6">61</text>
<text x="173.3" y="170">62</text>
<text x="230.4" y="170">48</text>
<text x="230.4" y="172.6">52</text>
<text x="230.4" y="175.1">53</text>
<text x="230.4" y="177.7">54</text>
<text x="149.8" y="185.3">2</text>
<text x="154.8" y="183" transform="rotate(-90 154.8 183)">1</text>
<text x="173.9" y="180.2">2</text>
<text x="230.4" y="180.2">55</text>
<text x="230.4" y="182.7">57</text>
<text x="230.4" y="185.3">58</text>
<text x="377.1" y="185.3">1</text>
<text x="154.8" y="189.3" transform="rotate(-90 154.8 189.3)">3</text>
<text x="173.9" y="190.4">3</text>
<text x="230.4" y="187.8">59</text>
<text x="377.1" y="187.8">2</text>
<text x="377.1" y="190.4">3</text>
<text x="173.3" y="195.4">13</text>
<text x="230.4" y="195.4">36</text>
<text x="230.4" y="192.9">60</text>
<text x="377.1" y="192.9">4</text>
<text x="377.1" y="195.4">5</text>
<text x="377.1" y="198">6</text>
<text x="187.8" y="205.2" transform="rotate(-90 187.8 205.2)">10</text>
<text x="192.9" y="204.6" transform="rotate(-90 192.9 204.6)">1</text>
<text x="195.4" y="204.6" transform="rotate(-90 195.4 204.6)">5</text>
<text x="198" y="205.2" transform="rotate(-90 198 205.2)">11</text>
<text x="200.5" y="205.2" transform="rotate(-90 200.5 205.2)">15</text>
<text x="203.1" y="205.2" transform="rotate(-90 203.1 205.2)">25</text>
<text x="205.6" y="205.2" transform="rotate(-90 205.6 205.2)">35</text>
<text x="208.1" y="205.2" transform="rotate(-90 208.1 205.2)">47</text>
<text x="210.7" y="205.2" transform="rotate(-90 210.7 205.2)">51</text>
<text x="76.1" y="245.8" transform="rotate(-90 76.1 245.8)">8</text>
<text x="66.6" y="248.8">1</text>
<text x="84.4" y="248.8">2</text>
<text x="84.4" y="251.3">3</text>
<text x="84.4" y="253.9">4</text>
<text x="76.1" y="258.5" transform="rotate(-90 76.1 258.5)">5</text>
</g>
<g font-size="1.3" fill="#0000c2">
<text x="289.5" y="149.8">DIR1-3 = 1 (A-&gt;B: TCK, TDI, TMS); DIR4 = 0 (TDO, B-&gt;A).</text>
<text x="289.5" y="153.6">OE with 10k pull-down; JP90 closed isolates the FT2232H.</text>
<text x="255.2" y="182.9">VBUS sense on PWRSAV#</text>
<text x="255.2" y="186">(FT_000061 v2.10, 6.2).</text>
<text x="255.2" y="189.2">EEPROM: self-powered,</text>
<text x="255.2" y="192.4">suspend on DBUS7 low.</text>
<text x="335.3" y="213.3">Header for an external 1V8 programmer;</text>
<text x="335.3" y="217.1">with JP90 closed the FT2232H is isolated.</text>
<text x="124.4" y="222.2">Per FT_000061 v2.10 fig. 6.1. Channel A: JTAG (MPSSE); channel B: UART with 22R series.</text>
<text x="116.8" y="269.2">10k pull-ups on CS, CLK and DO;</text>
<text x="116.8" y="273">2.2k between DO and DATA</text>
<text x="116.8" y="276.8">(FT_000061).</text>
</g>
</svg>
